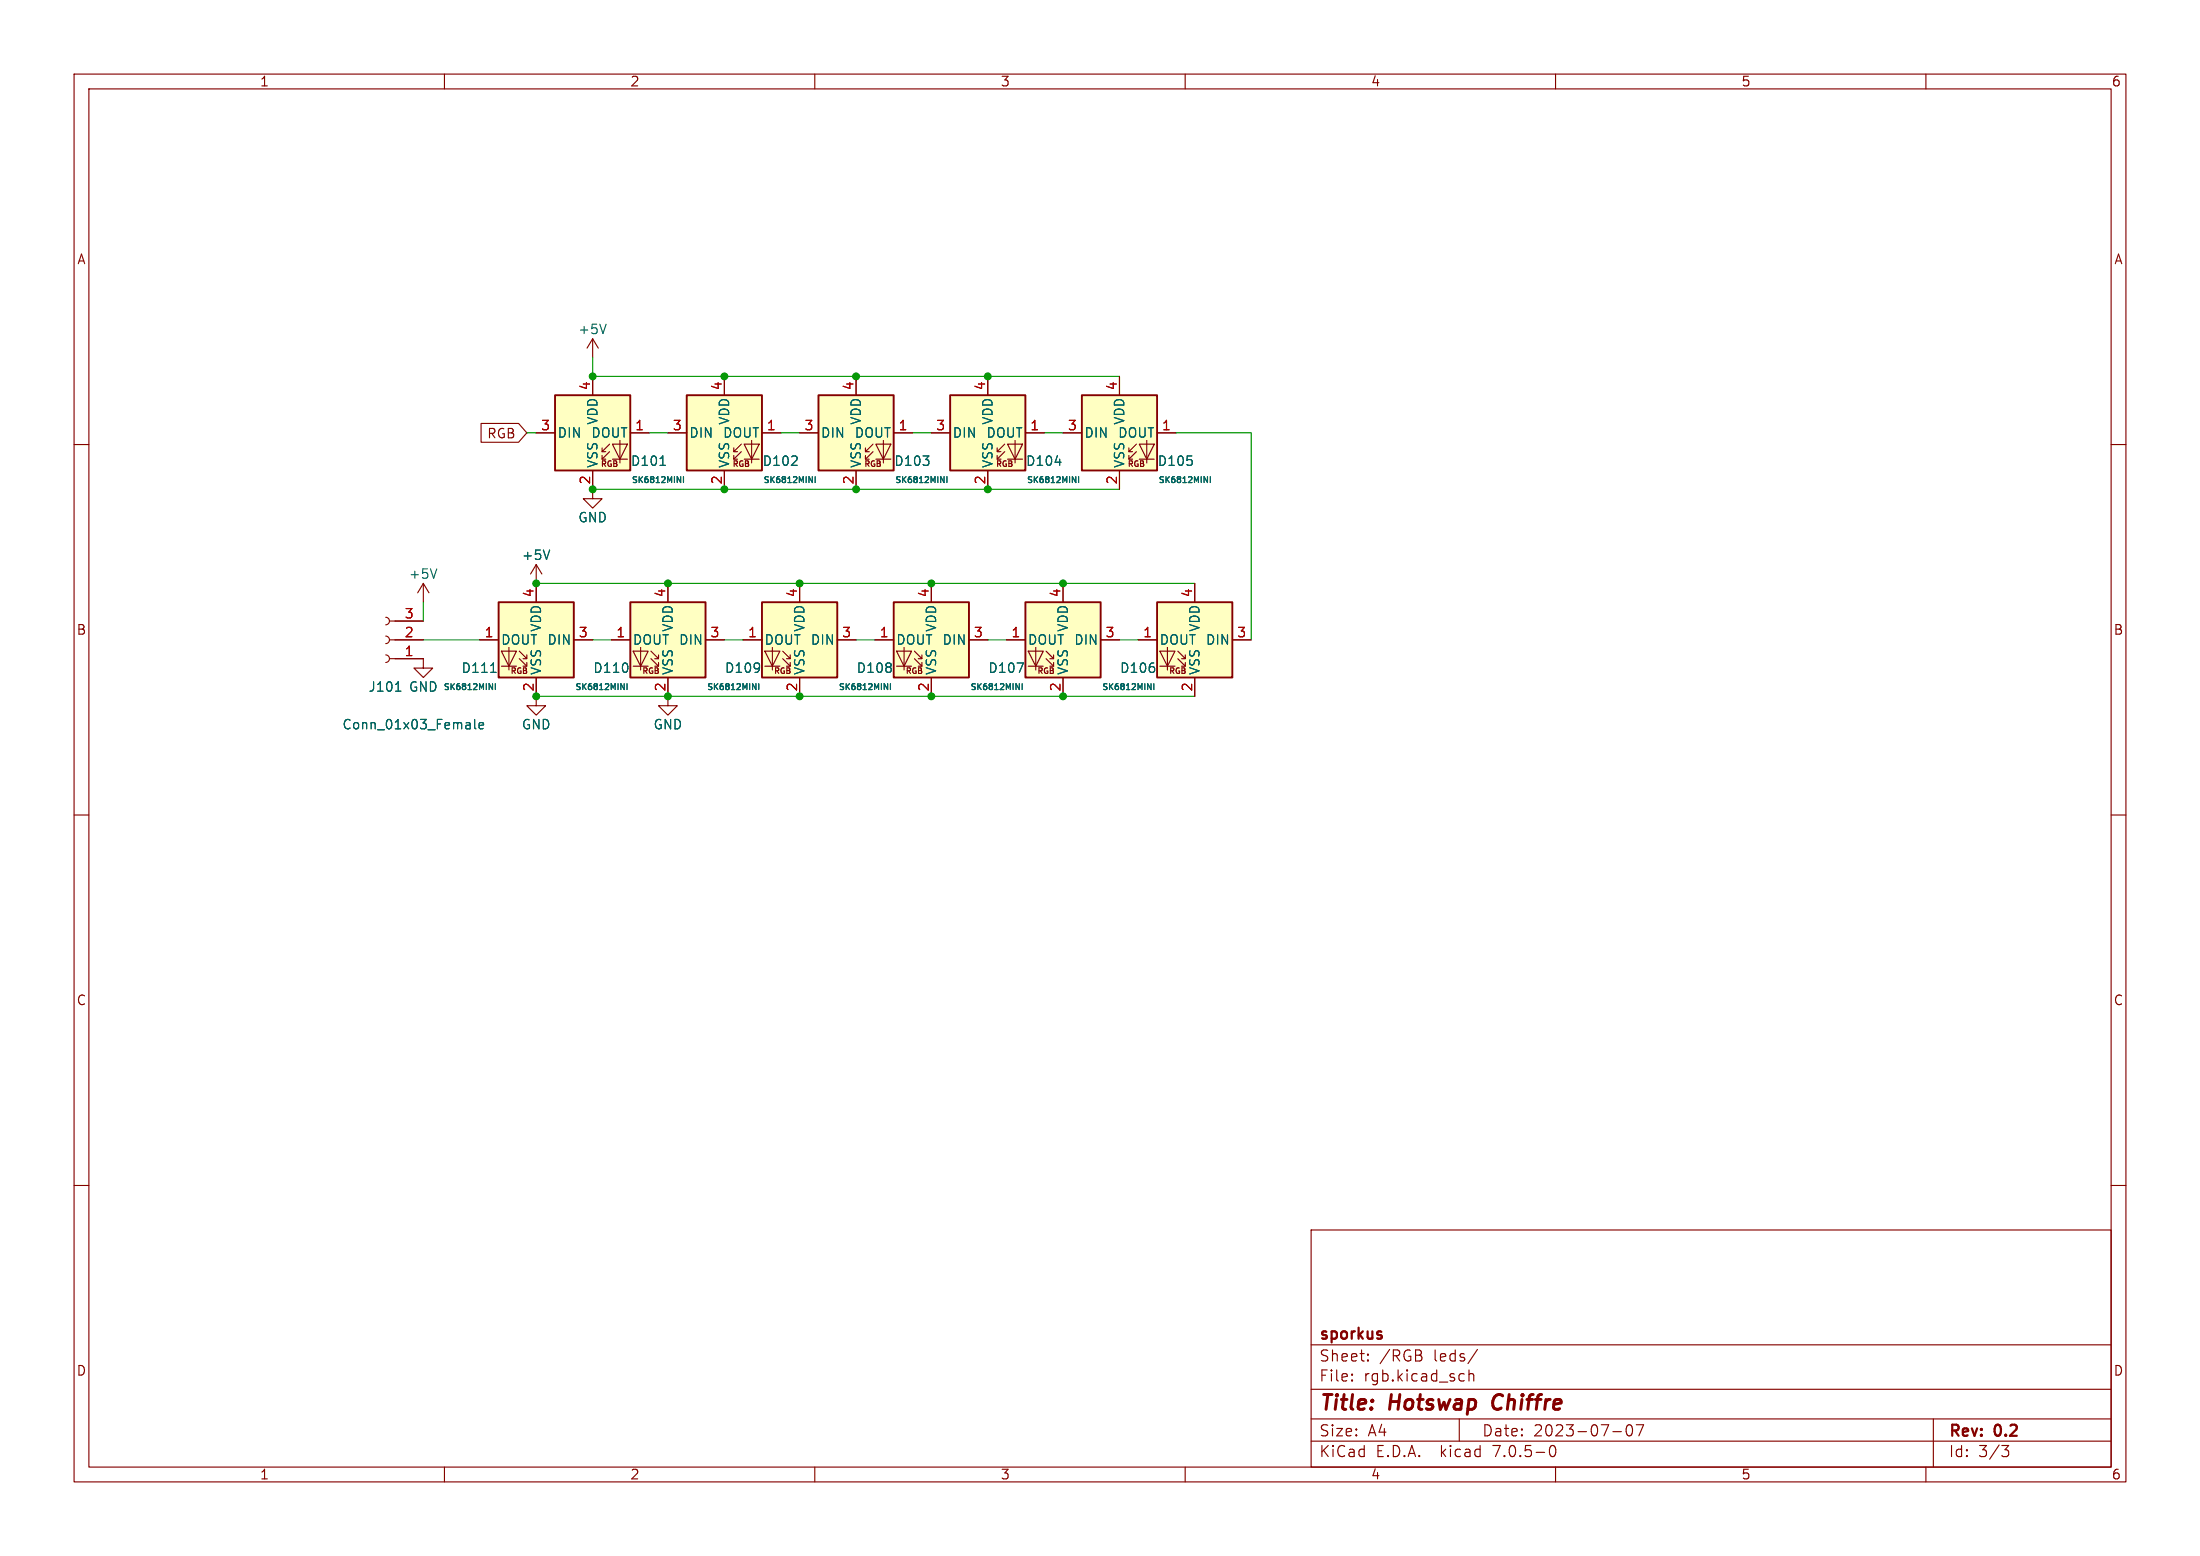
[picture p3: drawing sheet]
<svg xmlns="http://www.w3.org/2000/svg" width="297mm" height="210mm" viewBox="0 0 297 210" stroke-linecap="round" stroke-linejoin="round" font-family="sans-serif">
<g fill="none" stroke="#840000" stroke-width=".15">
<path d="M10 10h277v190h-277zM12 12h273v186h-273zM60 10v2M110 10v2M160 10v2M210 10v2M260 10v2M10 60h2M64.9 57.1h5.1l1.1 1.3-1.1 1.3h-5.1zM72.4 58.4h2.5M80 45.7v2.6M80 50.8v2.5"/>
<path d="M80 45.7l-.8 1.3M80 45.7l.8 1.3M82.3 59.9l-1 1.1v-.5M82.7 59.9h2l-1 2.1zM83.7 59.4v3.1M85.1 58.4h2.5M90.2 58.4h2.5M97.8 50.8v2.5M100.1 59.9l-1 1.1v-.5M100.5 59.9h2l-1 2.1zM101.5 59.4v3.1M102.9 58.4h2.5"/>
<path d="M107.9 58.4h2.6M115.6 50.8v2.5M117.9 59.9l-1.1 1.1v-.5M118.2 59.9h2.1l-1 2.1zM119.3 59.4v3.1M120.6 58.4h2.6M125.7 58.4h2.6M133.3 50.8v2.5M135.6 59.9l-1 1.1v-.5M136 59.9h2l-1 2.1zM137 59.4v3.1M138.4 58.4h2.6"/>
<path d="M143.5 58.4h2.5M151.1 50.8v2.5M153.4 59.9l-1 1.1v-.5M153.8 59.9h2l-1 2.1zM154.8 59.4v3.1M156.2 58.4h2.5M285 60h2M57.1 78.7l-.7 1.3M57.1 78.7v2.6M57.1 78.7l.8 1.3M72.4 76.2l-.8 1.3M72.4 76.2v5.1"/>
<path d="M72.4 76.2l.8 1.3M80 63.5v3.8h-1.3l1.3 1.3 1.3-1.3h-1.3M81.3 62h.5M81.3 61h.5M82.3 61l-1 1v-.5M82.7 62h2M90.2 78.7v2.6M97.8 63.5v2.5M99.1 62h.5M99.1 61h.5M100.1 61l-1 1v-.5M100.5 62h2"/>
<path d="M107.9 78.7v2.6M115.6 63.5v2.5M116.8 62h.5M116.8 61h.5M117.9 61l-1.1 1v-.5M118.2 62h2.1M125.7 78.7v2.6M133.3 63.5v2.5M134.6 62h.5M134.6 61h.5M135.6 61l-1 1v-.5M136 62h2"/>
<path d="M143.5 78.7v2.6M151.1 63.5v2.5M152.4 62h.5M152.4 61h.5M153.4 61l-1 1v-.5M153.8 62h2M161.3 78.7v2.6M52.1 88.4a.51 .51 0 0 1 .5 .5 .51 .51 0 0 1-.5 .5M52.1 85.9a.51 .51 0 0 1 .5 .5 .51 .51 0 0 1-.5 .5M52.1 83.3a.51 .51 0 0 1 .5 .5 .51 .51 0 0 1-.5 .5M52.6 88.9h4.5v1.3h-1.2l1.2 1.2 1.3-1.2h-1.3M52.6 86.4h4.5"/>
<path d="M52.6 83.8h4.5M64.8 86.4h2.5M67.7 87.9h2l-1 2zM67.7 89.9h2M68.7 87.4v3M70.1 88.9l1 1v-.5M70.1 87.9l1 1v-.5M70.6 89.9h.5M70.6 88.9h.5M72.4 91.4v3.9h-1.3l1.3 1.2 1.3-1.2h-1.3M77.5 86.4h2.5M82.5 86.4h2.6"/>
<path d="M85.5 87.9h2l-1 2zM85.5 89.9h2M86.5 87.4v3M87.9 88.9l1 1v-.5M87.9 87.9l1 1v-.5M88.4 89.9h.5M88.4 88.9h.5M90.2 91.4v3.9h-1.3l1.3 1.2 1.2-1.2h-1.2M95.2 86.4h2.6M100.3 86.4h2.6M103.3 87.9h2l-1 2zM103.3 89.9h2"/>
<path d="M104.3 87.4v3M105.7 88.9l1 1v-.5M105.7 87.9l1 1v-.5M106.2 89.9h.5M106.2 88.9h.5M107.9 91.4v2.6M113 86.4h2.6M118.1 86.4h2.5M121 87.9h2.1l-1.1 2zM121 89.9h2.1M122 87.4v3M123.4 88.9l1.1 1v-.5"/>
<path d="M123.4 87.9l1.1 1v-.5M124 89.9h.5M124 88.9h.5M125.7 91.4v2.6M130.8 86.4h2.5M135.9 86.4h2.5M138.8 87.9h2l-1 2zM138.8 89.9h2M139.8 87.4v3M141.2 88.9l1 1v-.5M141.2 87.9l1 1v-.5M141.7 89.9h.5"/>
<path d="M141.7 88.9h.5M143.5 91.4v2.6M148.6 86.4h2.5M153.7 86.4h2.5M156.6 87.9h2l-1 2zM156.6 89.9h2M157.6 87.4v3M159 88.9l1 1v-.5M159 87.9l1 1v-.5M159.5 89.9h.5M159.5 88.9h.5M161.3 91.4v2.6"/>
<path d="M166.4 86.4h2.5M10 110h2M285 110h2M10 160h2M285 160h2M177 166h108v32h-108zM60 198v2M110 198v2M160 198v2M177 194.5h108M177 191.5h108M177 187.5h108"/>
<path d="M177 181.5h108M182.5 186.3h.1l-.1 .1M182.5 186.3v.1M182.5 185.5v.1M182.5 185.5h.1l-.1 .1M184.7 183.6v.1M184.7 183.6h-.1l.1 .1M184.7 182.8v.1M184.7 182.8h-.1l.1 .1M191.9 183.1l.1 .1-.1 .4M197 191.5v3M197.2 185.4l.5 .1"/>
<path d="M197.7 186.3l-.5 .1M198.3 185.5a.37 .37 0 0 1 .7 .1v.8M198.3 184.9v1.5M199.5 182.1l-1.3 2M209.3 195.2a.36 .36 0 0 1 .4-.1 .36 .36 0 0 1 .3 .3 .77 .77 0 0 1-.5 1.2 .91 .91 0 0 1-.2-1.4zM210 198v2M217.7 193.2h1.2M219.7 192.4a.36 .36 0 0 1 .3-.1 .36 .36 0 0 1 .3 .3 .77 .77 0 0 1-.4 1.2 .91 .91 0 0 1-.2-1.4zM220.9 192.3h1l-.7 1.5M260 198v2M261 191.5v6.5M270.2 195.1h1l-.5 .6a.41 .41 0 0 1 .5 .3v.3l-.2 .2-.5 .1"/>
</g>
<g fill="#ffffc2" stroke="#ffffc2" stroke-width=".14">
<path d="M128.3 53.3h10.1v10.2h-10.1z"/>
<path d="M146 53.3h10.2v10.2h-10.2z"/>
<path d="M156.2 81.3h10.2v10.1h-10.2z"/>
<path d="M92.7 53.3h10.2v10.2h-10.2z"/>
<path d="M138.4 81.3h10.2v10.1h-10.2z"/>
<path d="M110.5 53.3h10.1v10.2h-10.1z"/>
<path d="M120.6 81.3h10.2v10.1h-10.2z"/>
<path d="M102.9 81.3h10.1v10.1h-10.1z"/>
<path d="M85.1 81.3h10.1v10.1h-10.1z"/>
<path d="M67.3 81.3h10.2v10.1h-10.2z"/>
<path d="M74.9 53.3h10.2v10.2h-10.2z"/>
</g>
<path d="M74.9 53.3h10.2v10.2h-10.2zM92.7 53.3h10.2v10.2h-10.2zM110.5 53.3h10.1v10.2h-10.1zM128.3 53.3h10.1v10.2h-10.1zM146 53.3h10.2v10.2h-10.2zM67.3 81.3h10.2v10.1h-10.2zM85.1 81.3h10.1v10.1h-10.1zM102.9 81.3h10.1v10.1h-10.1zM120.6 81.3h10.2v10.1h-10.2zM138.4 81.3h10.2v10.1h-10.2zM156.2 81.3h10.2v10.1h-10.2z" fill="none" stroke="#840000" stroke-width=".25"/>
<g fill="none" stroke="#006464" stroke-width=".15">
<path d="M81.8 43.8l-.4 1.2M59 76.8l-.5 1.2M74.2 74.2l-.4 1.3M89.1 62.8h.7M91.4 64.3l.5 .8v-.8M92.3 64.3v.8M109.2 64.3l.5 .8v-.8M110.1 64.3v.8M127 64.3l.5 .8v-.8M127.8 64.3v.8M144.8 64.3l.4 .8v-.8M145.6 64.3v.8"/>
<path d="M162.6 64.3l.4 .8v-.8M163.4 64.3v.8M53.4 93.3h.7M64.1 97.1v1.1l.2 .2M64.7 97.9l.6-.1-.1-.2-.3-.1-.2 .2v.6h.5M66 92.3l.5 .8v-.8M66.3 90.7h.7M66.9 92.3v.8M83.8 92.3l.5 .8v-.8M84.7 92.3v.8M101.6 92.3l.5 .8v-.8M102.4 92.3v.8"/>
<path d="M119.4 92.3l.4 .8v-.8M120.2 92.3v.8M137.2 92.3l.4 .8v-.8M138 92.3v.8M154.9 92.3l.5 .8v-.8M155.8 92.3v.8"/>
</g>
<g fill="none" stroke="#009600" stroke-width=".15">
<path d="M71.1 58.4h1.3M80 48.3v2.5h71.1M87.6 58.4h2.6M105.4 58.4h2.5M123.2 58.4h2.5M141 58.4h2.5M158.7 58.4h10.2v28M72.4 78.7h88.9M80 66h71.1M57.1 81.3v2.5M57.1 86.4h7.7M72.4 94h88.9"/>
<path d="M80 86.4h2.5M97.8 86.4h2.5M115.6 86.4h2.5M133.3 86.4h2.6M151.1 86.4h2.6"/>
</g>
<g fill="#009600" stroke="#009600" stroke-width=".15">
<circle cx="97.8" cy="50.8" r=".46"/>
<circle cx="97.8" cy="66" r=".46"/>
<circle cx="90.2" cy="78.7" r=".46"/>
<circle cx="90.2" cy="94" r=".46"/>
<circle cx="72.4" cy="94" r=".46"/>
<circle cx="80" cy="50.8" r=".46"/>
<circle cx="80" cy="66" r=".46"/>
<circle cx="72.4" cy="78.7" r=".46"/>
<circle cx="125.7" cy="94" r=".46"/>
<circle cx="125.7" cy="78.7" r=".46"/>
<circle cx="107.9" cy="94" r=".46"/>
<circle cx="107.9" cy="78.7" r=".46"/>
<circle cx="115.6" cy="66" r=".46"/>
<circle cx="115.6" cy="50.8" r=".46"/>
<circle cx="133.3" cy="50.8" r=".46"/>
<circle cx="143.5" cy="78.7" r=".46"/>
<circle cx="143.5" cy="94" r=".46"/>
<circle cx="133.3" cy="66" r=".46"/>
</g>
<g font-size="2.8" fill="#840000">
<text x="178" y="190.8">Title:</text>
<text x="187.5" y="190.8">Hotswap</text>
<text x="202" y="190.8">Chiffre</text>
</g>
<g font-size="2.1" fill="#840000">
<text x="178" y="183.9">Sheet:</text>
<text x="178" y="181.1">sporkus</text>
<text x="186.2" y="183.9">/RGB</text>
<text x="193.4" y="183.9">leds/</text>
<text x="178" y="186.6">File:</text>
<text x="184" y="186.6">rgb.kicad_sch</text>
<text x="178" y="196.8">KiCad</text>
<text x="178" y="194">Size:</text>
<text x="184.6" y="194">A4</text>
<text x="185.7" y="196.8">E.D.A.</text>
<text x="194.4" y="196.8">kicad</text>
<text x="200" y="194">Date:</text>
<text x="201.5" y="196.8">7.0.5-0</text>
<text x="206.9" y="194">2023-07-07</text>
<text x="263" y="194.2">Rev:</text>
<text x="263" y="196.8">Id:</text>
<text x="267" y="196.8">3/3</text>
<text x="269.2" y="194.2">0.2</text>
</g>
<g font-size="1.8" fill="#840000">
<text x="35" y="11.8">1</text>
<text x="85" y="11.8">2</text>
<text x="135" y="11.8">3</text>
<text x="185" y="11.8">4</text>
<text x="235" y="11.8">5</text>
<text x="285" y="11.8">6</text>
<text x="10.4" y="35.8">A</text>
<text x="285.4" y="35.8">A</text>
<text x="65.8" y="59.3">RGB</text>
<text x="10.3" y="85.8">B</text>
<text x="285.3" y="85.8">B</text>
<text x="10.3" y="135.8">C</text>
<text x="285.3" y="135.8">C</text>
<text x="10.3" y="185.8">D</text>
<text x="285.3" y="185.8">D</text>
<text x="35" y="199.8">1</text>
<text x="85" y="199.8">2</text>
<text x="135" y="199.8">3</text>
<text x="185" y="199.8">4</text>
<text x="235" y="199.8">5</text>
<text x="285" y="199.8">6</text>
</g>
<g font-size="1.8" fill="#006464">
<text x="78" y="45.3">+5V</text>
<text x="75.2" y="59.2">DIN</text>
<text x="79.8" y="59.2">DOUT</text>
<text x="80.8" y="57.3" transform="rotate(-90 80.8 57.3)">VDD</text>
<text x="93" y="59.2">DIN</text>
<text x="97.6" y="59.2">DOUT</text>
<text x="98.6" y="57.3" transform="rotate(-90 98.6 57.3)">VDD</text>
<text x="110.7" y="59.2">DIN</text>
<text x="115.4" y="59.2">DOUT</text>
<text x="116.4" y="57.3" transform="rotate(-90 116.4 57.3)">VDD</text>
<text x="128.5" y="59.2">DIN</text>
<text x="133.2" y="59.2">DOUT</text>
<text x="134.2" y="57.3" transform="rotate(-90 134.2 57.3)">VDD</text>
<text x="146.3" y="59.2">DIN</text>
<text x="150.9" y="59.2">DOUT</text>
<text x="152" y="57.3" transform="rotate(-90 152 57.3)">VDD</text>
<text x="80.8" y="63.2" transform="rotate(-90 80.8 63.2)">VSS</text>
<text x="85.1" y="63.1">D101</text>
<text x="98.6" y="63.2" transform="rotate(-90 98.6 63.2)">VSS</text>
<text x="102.9" y="63.1">D102</text>
<text x="116.4" y="63.2" transform="rotate(-90 116.4 63.2)">VSS</text>
<text x="120.7" y="63.1">D103</text>
<text x="134.2" y="63.2" transform="rotate(-90 134.2 63.2)">VSS</text>
<text x="138.5" y="63.1">D104</text>
<text x="152" y="63.2" transform="rotate(-90 152 63.2)">VSS</text>
<text x="156.2" y="63.1">D105</text>
<text x="78" y="70.7">GND</text>
<text x="70.4" y="75.8">+5V</text>
<text x="55.2" y="78.3">+5V</text>
<text x="67.6" y="87.2">DOUT</text>
<text x="73.2" y="85.3" transform="rotate(-90 73.2 85.3)">VDD</text>
<text x="73.9" y="87.2">DIN</text>
<text x="85.3" y="87.2">DOUT</text>
<text x="91" y="85.3" transform="rotate(-90 91 85.3)">VDD</text>
<text x="91.7" y="87.2">DIN</text>
<text x="103.1" y="87.2">DOUT</text>
<text x="108.8" y="85.3" transform="rotate(-90 108.8 85.3)">VDD</text>
<text x="109.4" y="87.2">DIN</text>
<text x="120.9" y="87.2">DOUT</text>
<text x="126.6" y="85.3" transform="rotate(-90 126.6 85.3)">VDD</text>
<text x="127.2" y="87.2">DIN</text>
<text x="138.7" y="87.2">DOUT</text>
<text x="144.3" y="85.3" transform="rotate(-90 144.3 85.3)">VDD</text>
<text x="145" y="87.2">DIN</text>
<text x="156.5" y="87.2">DOUT</text>
<text x="162.1" y="85.3" transform="rotate(-90 162.1 85.3)">VDD</text>
<text x="162.8" y="87.2">DIN</text>
<text x="49.7" y="93.5">J101</text>
<text x="55.2" y="93.5">GND</text>
<text x="62.3" y="91">D111</text>
<text x="73.2" y="91.2" transform="rotate(-90 73.2 91.2)">VSS</text>
<text x="80" y="91">D110</text>
<text x="91" y="91.2" transform="rotate(-90 91 91.2)">VSS</text>
<text x="97.8" y="91">D109</text>
<text x="108.8" y="91.2" transform="rotate(-90 108.8 91.2)">VSS</text>
<text x="115.6" y="91">D108</text>
<text x="126.6" y="91.2" transform="rotate(-90 126.6 91.2)">VSS</text>
<text x="133.4" y="91">D107</text>
<text x="144.3" y="91.2" transform="rotate(-90 144.3 91.2)">VSS</text>
<text x="151.2" y="91">D106</text>
<text x="162.1" y="91.2" transform="rotate(-90 162.1 91.2)">VSS</text>
<text x="46.2" y="98.6">Conn_01x03_Female</text>
<text x="70.4" y="98.6">GND</text>
<text x="88.2" y="98.6">GND</text>
</g>
<g font-size="1.8" fill="#a90000">
<text x="79.8" y="52.7" transform="rotate(-90 79.8 52.7)">4</text>
<text x="97.5" y="52.7" transform="rotate(-90 97.5 52.7)">4</text>
<text x="115.3" y="52.7" transform="rotate(-90 115.3 52.7)">4</text>
<text x="133.1" y="52.7" transform="rotate(-90 133.1 52.7)">4</text>
<text x="150.9" y="52.7" transform="rotate(-90 150.9 52.7)">4</text>
<text x="73" y="58.2">3</text>
<text x="85.7" y="58.2">1</text>
<text x="90.8" y="58.2">3</text>
<text x="103.5" y="58.2">1</text>
<text x="108.6" y="58.2">3</text>
<text x="121.3" y="58.2">1</text>
<text x="126.3" y="58.2">3</text>
<text x="139" y="58.2">1</text>
<text x="144.1" y="58.2">3</text>
<text x="156.8" y="58.2">1</text>
<text x="79.8" y="65.4" transform="rotate(-90 79.8 65.4)">2</text>
<text x="97.5" y="65.4" transform="rotate(-90 97.5 65.4)">2</text>
<text x="115.3" y="65.4" transform="rotate(-90 115.3 65.4)">2</text>
<text x="133.1" y="65.4" transform="rotate(-90 133.1 65.4)">2</text>
<text x="150.9" y="65.4" transform="rotate(-90 150.9 65.4)">2</text>
<text x="54.6" y="83.6">3</text>
<text x="72.1" y="80.7" transform="rotate(-90 72.1 80.7)">4</text>
<text x="89.9" y="80.7" transform="rotate(-90 89.9 80.7)">4</text>
<text x="107.7" y="80.7" transform="rotate(-90 107.7 80.7)">4</text>
<text x="125.5" y="80.7" transform="rotate(-90 125.5 80.7)">4</text>
<text x="143.3" y="80.7" transform="rotate(-90 143.3 80.7)">4</text>
<text x="161" y="80.7" transform="rotate(-90 161 80.7)">4</text>
<text x="54.6" y="88.6">1</text>
<text x="54.6" y="86.1">2</text>
<text x="65.4" y="86.1">1</text>
<text x="78.1" y="86.1">3</text>
<text x="83.2" y="86.1">1</text>
<text x="95.9" y="86.1">3</text>
<text x="100.9" y="86.1">1</text>
<text x="113.6" y="86.1">3</text>
<text x="118.7" y="86.1">1</text>
<text x="131.4" y="86.1">3</text>
<text x="136.5" y="86.1">1</text>
<text x="149.2" y="86.1">3</text>
<text x="154.3" y="86.1">1</text>
<text x="167" y="86.1">3</text>
<text x="72.1" y="93.4" transform="rotate(-90 72.1 93.4)">2</text>
<text x="89.9" y="93.4" transform="rotate(-90 89.9 93.4)">2</text>
<text x="107.7" y="93.4" transform="rotate(-90 107.7 93.4)">2</text>
<text x="125.5" y="93.4" transform="rotate(-90 125.5 93.4)">2</text>
<text x="143.3" y="93.4" transform="rotate(-90 143.3 93.4)">2</text>
<text x="161" y="93.4" transform="rotate(-90 161 93.4)">2</text>
</g>
<g font-size="1.1" fill="#840000">
<text x="81" y="63.2">RGB</text>
<text x="98.8" y="63.2">RGB</text>
<text x="116.6" y="63.2">RGB</text>
<text x="134.4" y="63.2">RGB</text>
<text x="152.2" y="63.2">RGB</text>
<text x="68.8" y="91.1">RGB</text>
<text x="86.6" y="91.1">RGB</text>
<text x="104.4" y="91.1">RGB</text>
<text x="122.2" y="91.1">RGB</text>
<text x="140" y="91.1">RGB</text>
<text x="157.7" y="91.1">RGB</text>
</g>
<g font-size="1.1" fill="#006464">
<text x="85.2" y="65.4">SK6812MINI</text>
<text x="103" y="65.4">SK6812MINI</text>
<text x="120.8" y="65.4">SK6812MINI</text>
<text x="138.6" y="65.4">SK6812MINI</text>
<text x="156.3" y="65.4">SK6812MINI</text>
<text x="59.8" y="93.3">SK6812MINI</text>
<text x="77.6" y="93.3">SK6812MINI</text>
<text x="95.4" y="93.3">SK6812MINI</text>
<text x="113.2" y="93.3">SK6812MINI</text>
<text x="130.9" y="93.3">SK6812MINI</text>
<text x="148.7" y="93.3">SK6812MINI</text>
</g>
</svg>
